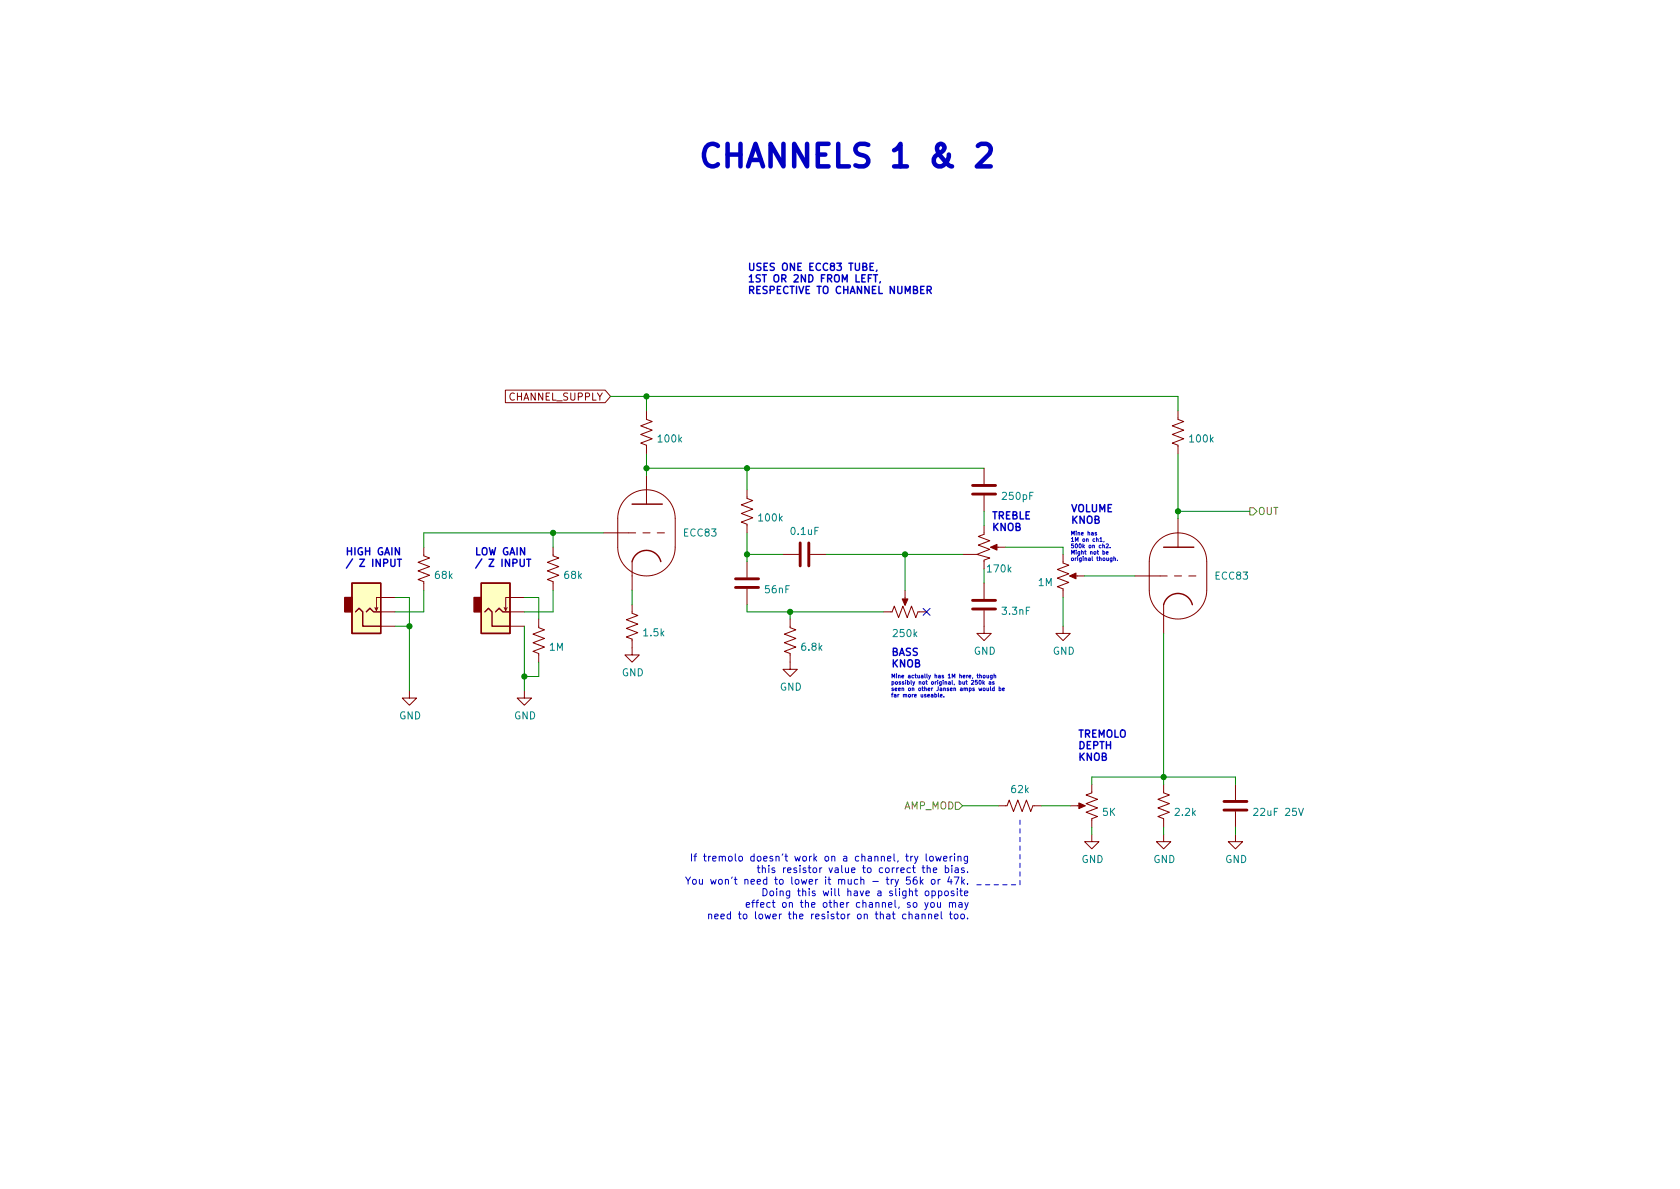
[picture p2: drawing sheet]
<svg xmlns="http://www.w3.org/2000/svg" width="297mm" height="210mm" viewBox="0 0 297 210" stroke-linecap="round" stroke-linejoin="round" font-family="sans-serif">
<g fill="none" stroke="#840000" stroke-width=".18">
<path d="M89.4 69h17.6l.9 1.1-.9 1.1h-17.6zM114.3 72.6v1.6l1 .3-2 .8 2 .8-2 .7 2 .8-2 .8 1 .3v1.6M208.3 72.6v1.6l1 .3-2 .8 2 .8-2 .7 2 .8-2 .8 1 .3v1.6M74.9 96.8v1.5l1 .4-2 .7 2 .8-2 .8 2 .7-2 .8 1 .4v1.5M97.8 96.8v1.5l1 .4-2 .7 2 .8-2 .8 2 .7-2 .8 1 .4v1.5M106.7 94.2h5.7M110.7 88.1a5.1 5.1 0 0 1 5.5-1.1 5.1 5.1 0 0 1 3.2 4.7v5.1a5.1 5.1 0 0 1-5.1 5 5.1 5.1 0 0 1-5.1-5v-5.1a5.1 5.1 0 0 1 1.5-3.6zM111.8 99.3v5.1M113.7 94.2h1.2M114.3 84.1v5M116.2 94.2h1.3M132.1 86.6v1.5l1 .4-2 .8 2 .7-2 .8 2 .8-2 .7 1 .4v1.5"/>
<path d="M132.1 99.3v2.8M138.4 98h2.8M143.3 98h2.7M170.2 98h2.5M174 93v1.5l-1 .4 2 .7-2 .8 2 .7-2.3 .9 2.3 .7-1 .4v1.5M174 82.8v2.8M174 87.6v2.8M175.5 96.8h2.3M188 98v1.6l1 .3-2.1 .8 2.1 .8-2.1 .7 2.1 .8-2.1 .8 1.1 .3v1.6M203.2 99.3v5.1a5.1 5.1 0 0 0 5.1 5.1 5.1 5.1 0 0 0 5.1-5.1v-5.1M203.2 99.3a5.1 5.1 0 0 1 5.1-5.1 5.1 5.1 0 0 1 5.1 5.1M208.3 91.7v5.1"/>
<path d="M66.8 107.4l-.3 .5M67.3 110.7h2.5M67.3 108.2h2.5M69.8 105.7h-3.3v2.2l-.2-.5M89.7 107.4l-.3 .5M90.2 110.7h2.5M90.2 108.2h2.5M92.7 105.7h-3.3v2.2l-.2-.5M95.2 109.5v1.5l1.1 .4-2.1 .7 2.1 .8-2.1 .8 2.1 .7-2.1 .8 1 .4v1.5M111.8 106.9v1.6l1 .3-2.1 .8 2.1 .8-2.1 .7 2.1 .8-2.1 .7 1.1 .4v2.8h1.2l-1.2 1.3-1.3-1.3h1.3M132.1 104.1v2.8M139.7 109.5v1.5l1 .4-2 .7 2 .8-2 .8 2 .7-2 .8 1 .4v2.8h1.3l-1.3 1.2-1.3-1.2h1.3"/>
<path d="M156.2 108.2h1.5l.4-1 .8 2 .7-2 .8 2 .8-2 .7 2 .4-1h1.5M160 104.4v2.3M174 107.9v4.1h1.3l-1.3 1.3-1.3-1.3h1.3M174 103.1v2.8M188 110.7v1.3h1.2l-1.2 1.3-1.3-1.3h1.3M189.5 101.8h2.3M200.7 101.8h5.7M205.7 106.9v5.1M207.6 101.8h1.3M210.2 101.8h1.3M72.4 122.2v1.2h1.3l-1.3 1.3-1.3-1.3h1.3M92.7 122.2v1.2h1.3l-1.3 1.3-1.3-1.3h1.3"/>
<path d="M193 138.7v1.5l-1 .4 2.1 .7-2.1 .8 2.1 .8-2.1 .7 2.1 .8-1.1 .4v1.5M205.7 138.7v1.5l1.1 .4-2.1 .7 2.1 .8-2.1 .8 2.1 .7-2.1 .8 1 .4v1.5M218.4 138.7v2.8M176.5 142.5h1.6l.3-1 .8 2 .8-2 .7 2 .8-2 .7 2 .4-1h1.5M189.2 142.5h2.3M193 147.6v1.2h1.3l-1.3 1.3-1.2-1.3h1.2M205.7 147.6v1.2h1.3l-1.3 1.3-1.2-1.3h1.2M218.4 147.6v1.2h1.3l-1.3 1.3-1.2-1.3h1.2M218.4 143.5v2.8"/>
</g>
<g fill="#840000" stroke="#840000" stroke-width=".18">
<path d="M189.1 101.8l1.1-.5v1.1z"/>
<path d="M190.8 142l1.1 .5-1.1 .5z"/>
<path d="M159.5 105.9h1l-.5 1.2z"/>
<path d="M175.1 96.8l1.2-.5v1z"/>
</g>
<g fill="#ffffc2" stroke="#ffffc2" stroke-width=".18">
<path d="M62.2 103.1h5.1v8.9h-5.1z"/>
<path d="M85.1 103.1h5.1v8.9h-5.1z"/>
</g>
<path d="M111.8 99.3a2.62 2.62 0 0 1 2.5-2 2.62 2.62 0 0 1 2.5 2M111.8 89.1h5.3M205.7 96.8h5.4M62.2 103.1h5.1v8.9h-5.1zM62.9 108.2l.6-.6 .6 .6v2.5h3.2M64.8 108.2l.6-.6 .6 .6h1.3M85.1 103.1h5.1v8.9h-5.1zM85.7 108.2l.7-.6 .6 .6v2.5h3.2M87.6 108.2l.7-.6 .6 .6h1.3M205.7 106.9a2.62 2.62 0 0 1 2.6-2 2.62 2.62 0 0 1 2.5 2" fill="none" stroke="#840000" stroke-width=".25"/>
<g fill="#840000" stroke="#840000" stroke-width=".25">
<path d="M61 105.7h1.2v2.5h-1.2z"/>
<path d="M83.8 105.7h1.3v2.5h-1.3z"/>
</g>
<path d="M141.5 96v4.1M143 96v4.1M172 85.8h4M172 87.4h4M130 103.9h4.1M130 102.4h4.1M172 107.7h4M172 106.2h4M216.4 143.3h4.1M216.4 141.7h4.1" fill="none" stroke="#840000" stroke-width=".51"/>
<path d="M229.6 142.9l.4 1.3 .5-1.3" fill="none" stroke="#008484" stroke-width=".18"/>
<path d="M221 89.8h.6l.6 .6-.6 .7h-.6zM168.9 141.9h.6l.7 .6-.7 .6h-.6z" fill="none" stroke="#848400" stroke-width=".18"/>
<g fill="none" stroke="#0000c2" stroke-width=".18">
<path d="M193.9 94.2l-.3 .1 .3 .1v.2h-.3M194.5 95.3l.2-.2v.7M194.5 95.8h.4M195 96.5l.2-.1 .1 .5M195 97.6l.2-.1 .1 .2v.3h-.3M195 97.3v.7M195.2 95.7l-.1 .2M195.6 96.2h.2l.2 .2-.5 .5h.5M195.6 97.8l.3-.1v-.1h-.3v.4h.3M196.3 96.8v.1M196.6 98.7v.5l-.3 .1M196.6 98.7h-.2l-.1 .1v.3h.3"/>
<path d="M196.9 98.7h.3v.4M196.9 98.4v.7M197.6 99.1h.1M172.7 119.4h.3M172.8 119.2v.6l.2 .1M173.2 119.5l.3-.1v.5M173.2 119.2v.7M173.9 119.5h.3l-.1 .3h-.2zM174.5 119.4v.4h.3M174.8 119.4v.5M175.4 119.8h-.3l.1-.4h.2v.6l-.3 .1M175.8 119.5l.2-.1 .1 .5"/>
<path d="M175.8 119.2v.7M165.3 122.8h.2l.1 .1v.3h-.3M165.9 122.6l.1 .7M166.3 123h.3v-.2l-.3 .1v.3h.3M166.9 123.2v.1M171.8 120.4l.2-.1 .2 .2-.5 .5h.5M172.8 120.3h-.3l-.1 .3h.4v.3h-.4M173.2 120.3h.1a.32 .32 0 0 1 .2 .4 .32 .32 0 0 1-.3 .2zM173.8 120.3v.7M173.9 121.7h.3l-.1 .4h-.2zM173.9 120.7l.2 .3M174.1 120.5l-.3 .3"/>
<path d="M174.5 121.7v.4h.3M174.8 121.7v.4M174.9 120.6h.3v.4M175.1 121.4l.1 .7M175.2 120.7l-.3 .1 .1 .2h.2M175.8 120.6h-.3l.3 .2v.2h-.3M175.8 121.7h-.2l-.1 .1v.3h.3M175.8 121.4v.7M176.7 121.7h.2l.1 .1-.1 .3h-.2M176.7 121.4v.7M177.3 121.9l.3-.1v-.1l-.3 .1v.3h.3M121.2 155.1l.5 .6 .4-.6"/>
<path d="M121.7 155.7v.7M122.3 151v1.3M122.6 155.6l.3-.1 .2 .2v.4l-.2 .3-.3-.1-.2-.2zM122.7 151.4h.5M123.2 151l-.3 .2v1.1M123.7 155.5v.8l.3 .1 .2-.2M124.2 155.5v.9M124.4 151.4h.5M124.6 151v1.1l.3 .2M125.3 151.4v.9M125.7 151.4l-.4 .3M125.7 155.5l.2 .9 .2-.7 .3 .7 .2-.9"/>
<path d="M126 151.8l.6-.1v-.2l-.4-.1-.2 .2 .1 .6h.5M127.2 151.5l.1-.1 .3 .1 .1 .8M127.2 155.6l.3-.1 .2 .2v.4l-.2 .3-.3-.1-.2-.2zM127.2 151.4v.9M127.7 151.6l.2-.2 .3 .1 .1 .8M128.3 155.6l.1-.1 .3 .1 .1 .8M128.3 155.5v.9M128.9 151.5l.3-.1 .3 .3v.3l-.3 .3-.3-.1-.1-.2zM129.5 155.1l-.2 .2M129.8 155.5h.5M130 155.1v1.1l.3 .2M132.9 159.6h.5"/>
<path d="M133.4 159.2l-.3 .2v1M133.6 159.6h.5M133.9 153.5h.5M134.1 153v1.1l.3 .2M134.1 159.2l-.3 .2v1M134.8 153.6l.2-.1h.3v.8M134.8 153v1.3M134.9 157.1a.64 .64 0 0 1 .7 .7 .64 .64 0 0 1-.7 .6zM135.9 153.5v.8M136.2 159.7l-.4-.1-.2 .2 .1 .6h.5M136.2 157.6h.3l.3 .2v.4l-.3 .2-.3-.1-.1-.1zM136.5 159.6h.5"/>
<path d="M136.7 159.2v1.1l.3 .1M137 153.5h-.3l-.2 .1v.2l.5 .1v.3h-.5M137.3 157.6v.8M137.9 157.7l.2-.1h.3l.1 .8M137.9 157.6v.8M138.5 153.5v.8M138.9 153.5l-.4 .2M139.3 153.9l.6-.1-.1-.3h-.4l-.1 .1v.6h.5M139.6 157.6v1l-.2 .2h-.3M139.6 157.6h-.3l-.3 .2 .1 .5h.5M168.7 155.1h.9l-.6 1.3M168.8 151v.1"/>
<path d="M168.8 151.4v.9M168.9 153.5h.5v.8M169.4 151.5l.2-.1 .3 .1v.8M169.4 151.4v.9M169.4 153.8h-.4l-.2 .2 .2 .3 .4-.1M169.6 159.7h.4l.1 .7M169.7 157.6h.5M169.9 157.1v1.1l.3 .2M170 155.1v1.3M170.1 159.9l-.4 .1-.2 .1 .2 .3h.4M170.2 155.9l.3 .5M170.5 153.5h-.3l-.2 .1v.2l.5 .1v.3h-.5"/>
<path d="M170.5 158l.6-.1v-.3h-.4l-.2 .1 .1 .6h.5M170.5 155.5l-.5 .5M170.6 159.6l.3 .8M171.1 151.4v1l-.3 .3-.3-.1M171.1 151.5l-.4-.1-.2 .3 .1 .5h.5M171.1 154.2v.1M171.1 156.2v.2M171.2 159.6l-.4 1.1-.2 .2M125.3 161.8l.2-.2 .3 .1v.8M125.3 161.6v.9M126.4 162.1l.6-.2-.1-.2-.3-.1-.2 .2v.6h.5M127.5 162.1l.6-.2-.1-.2-.4-.1-.1 .2v.6h.5"/>
<path d="M129.2 161.7l-.4-.1-.2 .3 .1 .5h.5M129.2 161.2v1.3M130.6 161.6h.4M130.7 161.2v1.1l.3 .2M131.5 161.7l.3-.1 .3 .3v.3l-.3 .3-.3-.1-.1-.2zM131.9 160l.6-.1v-.2l-.4-.1-.2 .2 .1 .6h.5M134.5 160l.6-.1-.1-.2-.3-.1-.2 .2v.6h.5M168.8 161.7l.3-.1 .3 .3v.3l-.3 .3-.3-.1-.1-.2zM170 161.7l.3-.1 .2 .3v.3l-.2 .3-.3-.1-.1-.2zM171.1 162.4v.1"/>
</g>
<g fill="none" stroke="#0000c2" stroke-width=".25">
<path d="M153.8 47.1h.5M154.1 48.6h-.6v1.3M154.4 46.5h-.6v1.3h.6M154.4 48.6h.8M154.8 48.6v1.3M155 47.8l-.1 .2M155.6 49.8l-.1 .2M163.9 51.3l.6-.1 .2-.1-.1-.3-.7-.2v1.3M164.2 51.3l.5 .6M69.1 98.9v1l.2 .3 .4-.1 .1-.2v-1M70.3 98.9h.7M70.6 98.9v1.3"/>
<path d="M92 98.9v1l.2 .3 .4-.1 .1-.2v-1M93.1 98.9h.7M93.5 98.9v1.3"/>
</g>
<path d="M172.9 25.8l.6-.4h.9a1.08 1.08 0 0 1 .6 1.7l-2.3 2.3h2.5" fill="none" stroke="#0000c2" stroke-width=".8"/>
<path d="M172.7 156.5h7.6M180.3 156.5v-11.5" fill="none" stroke="#0000c2" stroke-width=".18" stroke-dasharray=".8 .8"/>
<g fill="none" stroke="#008400" stroke-width=".18">
<path d="M107.9 70.1h100.4v2.5M114.3 70.1v2.5M97.8 94.2v2.6M106.7 94.2h-31.8v2.6M114.3 82.8h59.7M114.3 80.3v3.8M132.1 98h6.3M132.1 82.8v3.8M132.1 94.2v5.1M146 98h24.2M160 98v6.4M174 90.4v2.6"/>
<path d="M177.8 96.8h10.2v1.2M208.3 80.3v11.4M208.3 90.4h12.7M69.8 110.7h2.6M69.8 105.7h2.6v16.5M74.9 104.4v3.8h-5.1M92.7 105.7h2.5v3.8M92.7 110.7v11.5M95.2 117.1v2.5h-2.5M97.8 104.4v3.8h-5.1M111.8 104.4v2.5M132.1 106.9v1.3h24.1"/>
<path d="M139.7 108.2v1.3M174 100.6v2.5M188 105.7v5M191.8 101.8h8.9M205.7 112v26.7M193 138.7v-1.3h25.4v1.3M170.2 142.5h6.3M184.1 142.5h5.1M193 146.3v1.3M205.7 146.3v1.3M218.4 146.3v1.3"/>
</g>
<path d="M163.2 107.6l1.2 1.2M164.4 107.6l-1.2 1.2" fill="none" stroke="#000084" stroke-width=".18"/>
<g fill="#008400" stroke="#008400" stroke-width=".18">
<circle cx="139.7" cy="108.2" r=".46"/>
<circle cx="160" cy="98" r=".46"/>
<circle cx="208.3" cy="90.4" r=".46"/>
<circle cx="114.3" cy="70.1" r=".46"/>
<circle cx="114.3" cy="82.8" r=".46"/>
<circle cx="132.1" cy="82.8" r=".46"/>
<circle cx="132.1" cy="98" r=".46"/>
<circle cx="97.8" cy="94.2" r=".46"/>
<circle cx="92.7" cy="119.6" r=".46"/>
<circle cx="72.4" cy="110.7" r=".46"/>
<circle cx="205.7" cy="137.4" r=".46"/>
</g>
<text font-size="5.6" fill="#0000c2" x="123.2" y="29.6">CHANNELS 1 &amp; 2</text>
<g font-size="1.8" fill="#0000c2">
<text x="132.1" y="47.9">USES ONE ECC83 TUBE,</text>
<text x="132.1" y="49.9">1ST OR 2ND FROM LEFT,</text>
<text x="132.1" y="52">RESPECTIVE TO CHANNEL NUMBER</text>
<text x="175.3" y="91.8">TREBLE</text>
<text x="175.3" y="93.9">KNOB</text>
<text x="189.2" y="90.6">VOLUME</text>
<text x="189.2" y="92.6">KNOB</text>
<text x="61" y="98.2">HIGH GAIN</text>
<text x="61" y="100.2">/ Z INPUT</text>
<text x="83.8" y="98.2">LOW GAIN</text>
<text x="83.8" y="100.2">/ Z INPUT</text>
<text x="157.5" y="116">BASS</text>
<text x="157.5" y="118">KNOB</text>
<text x="190.5" y="130.4">TREMOLO</text>
<text x="190.5" y="132.5">DEPTH</text>
<text x="190.5" y="134.5">KNOB</text>
<text x="129.7" y="152.3">If tremolo doesn't work on a channel, try lowering</text>
<text x="140" y="154.4">this resistor value to correct the bias.</text>
<text x="130.9" y="156.4">You won't need to lower it much - try 56k or 47k.</text>
<text x="138.1" y="160.5">effect on the other channel, so you may</text>
<text x="140.4" y="158.5">Doing this will have a slight opposite</text>
<text x="132.6" y="162.5">need to lower the resistor on that channel too.</text>
</g>
<text font-size="1.8" fill="#840000" x="90" y="70.8">CHANNEL_SUPPLY</text>
<g font-size="1.8" fill="#008484">
<text x="116.5" y="78.2">100k</text>
<text x="210.4" y="78.2">100k</text>
<text x="177.4" y="88.4">250pF</text>
<text x="120.9" y="94.9">ECC83</text>
<text x="134.2" y="92.2">100k</text>
<text x="139.9" y="94.6">0.1uF</text>
<text x="174.7" y="101.2">170k</text>
<text x="77" y="102.4">68k</text>
<text x="99.8" y="102.4">68k</text>
<text x="135.3" y="104.9">56nF</text>
<text x="183.6" y="103.6">1M</text>
<text x="214.9" y="102.5">ECC83</text>
<text x="113.9" y="112.5">1.5k</text>
<text x="158.1" y="112.6">250k</text>
<text x="177.3" y="108.7">3.3nF</text>
<text x="97.2" y="115.1">1M</text>
<text x="109.9" y="119.6">GND</text>
<text x="141.8" y="115.1">6.8k</text>
<text x="172.2" y="115.8">GND</text>
<text x="186.1" y="115.8">GND</text>
<text x="137.9" y="122.1">GND</text>
<text x="70.6" y="127.2">GND</text>
<text x="90.9" y="127.2">GND</text>
<text x="178.9" y="140.2">62k</text>
<text x="195" y="144.3">5K</text>
<text x="207.9" y="144.3">2.2k</text>
<text x="222.1" y="144.3">22uF 25V</text>
<text x="191.2" y="152.6">GND</text>
<text x="203.9" y="152.6">GND</text>
<text x="216.6" y="152.6">GND</text>
</g>
<g font-size="1.8" fill="#848400">
<text x="222.4" y="91.1">OUT</text>
<text x="159.8" y="143.1">AMP_MOD</text>
</g>
<g font-size="1" fill="#0000c2">
<text x="189.2" y="94.7">Mine has</text>
<text x="189.2" y="95.8">1M on ch1,</text>
<text x="189.2" y="96.9">500k on ch2.</text>
<text x="189.2" y="98">Might not be</text>
<text x="189.2" y="99.2">original though.</text>
<text x="157.5" y="119.9">Mine actually has 1M here, though</text>
<text x="157.5" y="121">possibly not original, but 250k as</text>
<text x="157.5" y="122.2">seen on other Jansen amps would be</text>
<text x="157.5" y="123.3">far more useable.</text>
</g>
</svg>
